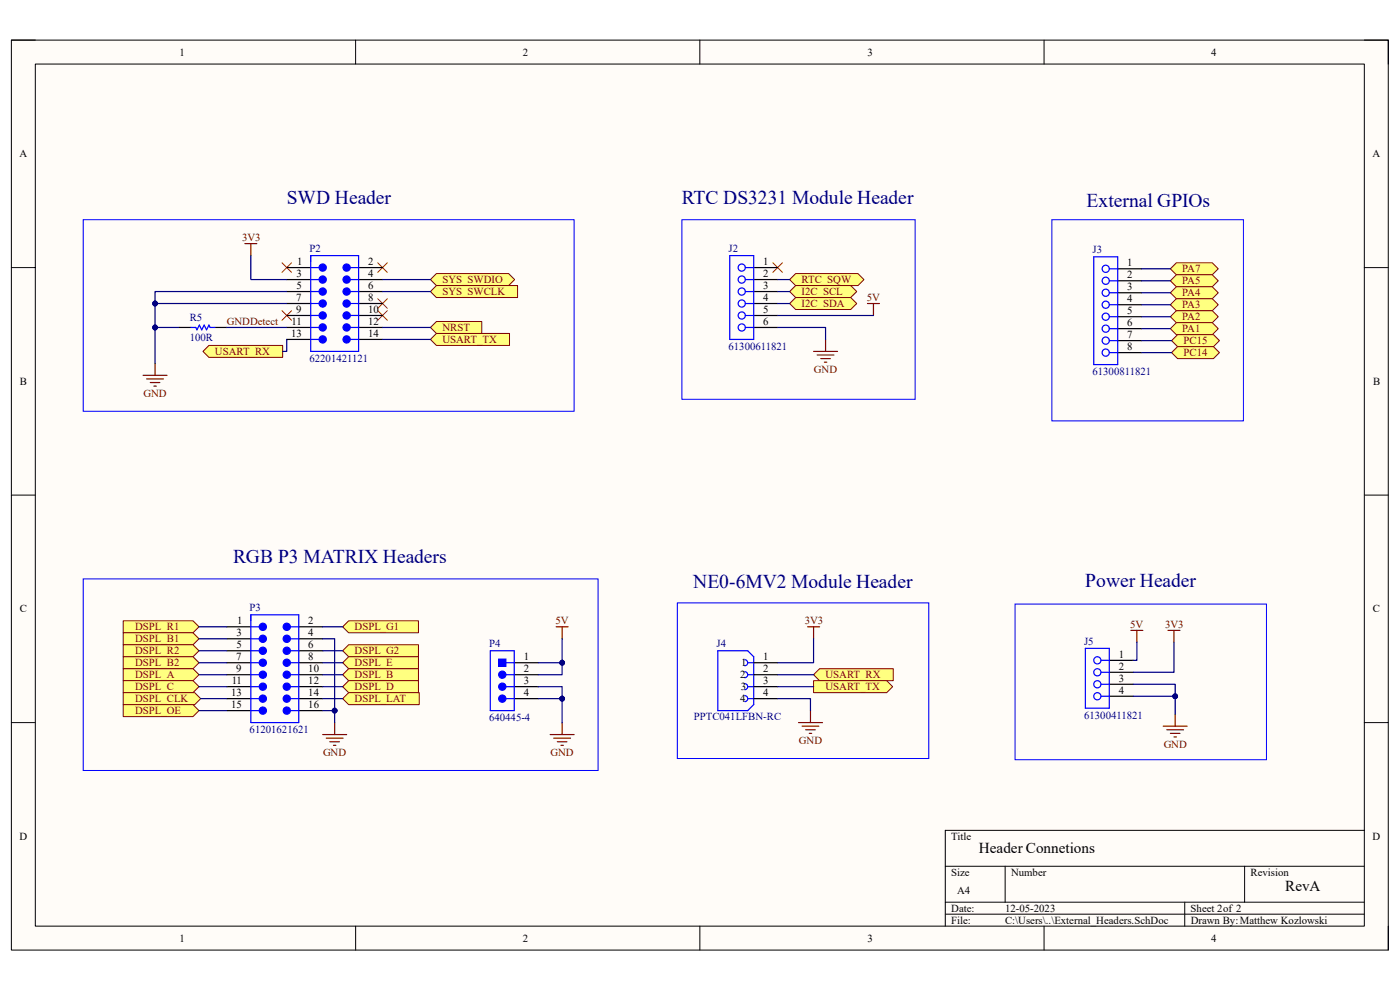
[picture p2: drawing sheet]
<svg xmlns="http://www.w3.org/2000/svg" width="297mm" height="210mm" viewBox="0 0 297 210" stroke-linecap="round" stroke-linejoin="round" font-family="sans-serif">
<path d="M2.4 8.5h292.1v193h-292.1z" fill-rule="evenodd" fill="#fffcf8"/>
<path d="M2.4 8.5h292.1v193h-292.1z" fill="none" stroke="#000" stroke-width=".21"/>
<path d="M7.5 13.6h281.9v182.9h-281.9z" fill-rule="evenodd" fill="#fffcf8"/>
<g fill="none" stroke="#000" stroke-width=".21">
<path d="M2.4 8.5h5.1M7.5 13.6h281.9v182.9h-281.9zM75.4 8.5v5.1M148.5 8.5v5.1M221.5 8.5v5.1M289.4 8.5h5.1v5.1M2.4 56.8h5.1M289.4 56.8h5.1M2.4 105h5.1M289.4 105h5.1M2.4 153.3h5.1M289.4 153.3h5.1"/>
<path d="M289.4 176.1h-88.9v20.4M75.4 196.5v5M148.5 196.5v5M200.5 183.8h88.9M200.5 191.4h88.9M200.5 193.9h88.9M213.2 183.8v7.6M221.5 196.5v5M251.3 191.4v5.1M264 183.8v7.6M294.5 196.5v5"/>
</g>
<path d="M171.3 133h2.6M172.6 133v2.5M169.4 153.3h5.1M170.2 154.1h3.5M170.9 154.8h2.1M171.7 155.6h.5M171.9 150.7v2.6" fill="none" stroke="#800000" stroke-width=".25"/>
<path d="M173.9 141.9h15.6v2.5h-15.6l-1.3-1.3z" fill-rule="evenodd" fill="#ffff80"/>
<path d="M173.9 141.9h15.6v2.5h-15.6l-1.3-1.3z" fill="none" stroke="#800000" stroke-width=".21"/>
<path d="M172.6 144.4h15.5l1.3 1.3-1.3 1.2h-15.5z" fill-rule="evenodd" fill="#ffff80"/>
<path d="M172.6 144.4h15.5l1.3 1.3-1.3 1.2h-15.5z" fill="none" stroke="#800000" stroke-width=".21"/>
<path d="M167.5 59.3l1.3-1.3h13.2l1.3 1.3-1.3 1.3h-13.2z" fill-rule="evenodd" fill="#ffff80"/>
<path d="M167.5 59.3l1.3-1.3h13.2l1.3 1.3-1.3 1.3h-13.2z" fill="none" stroke="#800000" stroke-width=".21"/>
<path d="M172.6 74.5h5.1M173.4 75.3h3.5M174.1 76.1h2.1M174.9 76.8h.5M175.1 72v2.5M184 64.4h2.6M185.3 64.4v2.5" fill="none" stroke="#800000" stroke-width=".25"/>
<path d="M167.5 61.8l1.3-1.2h11.7l1.3 1.2-1.3 1.3h-11.7z" fill-rule="evenodd" fill="#ffff80"/>
<path d="M167.5 61.8l1.3-1.2h11.7l1.3 1.2-1.3 1.3h-11.7z" fill="none" stroke="#800000" stroke-width=".21"/>
<path d="M167.5 64.4l1.3-1.3h11.7l1.3 1.3-1.3 1.3h-11.7z" fill-rule="evenodd" fill="#ffff80"/>
<path d="M167.5 64.4l1.3-1.3h11.7l1.3 1.3-1.3 1.3h-11.7z" fill="none" stroke="#800000" stroke-width=".21"/>
<path d="M164 55.7l2 2.1M166 55.7l-2 2.1" fill="none" stroke="#f00" stroke-width=".21"/>
<path d="M72.7 133l1.3-1.3h14.8v2.5h-14.8z" fill-rule="evenodd" fill="#ffff80"/>
<path d="M72.7 133l1.3-1.3h14.8v2.5h-14.8z" fill="none" stroke="#800000" stroke-width=".21"/>
<path d="M26.1 131.7h14.8l1.3 1.3-1.3 1.2h-14.8z" fill-rule="evenodd" fill="#ffff80"/>
<path d="M26.1 131.7h14.8l1.3 1.3-1.3 1.2h-14.8z" fill="none" stroke="#800000" stroke-width=".21"/>
<path d="M118 133h2.5M119.3 133v2.5M116.7 155.8h5.1M117.5 156.6h3.5M118.2 157.4h2.1M119 158.1h.5M119.3 153.3v2.5" fill="none" stroke="#800000" stroke-width=".25"/>
<path d="M144.7 46.6h49.5v38.1h-49.5zM17.7 122.8h109.2v40.6h-109.2zM143.7 127.9h53.3v33h-53.3z" fill="none" stroke="#00f" stroke-width=".21"/>
<path d="M92.6 58h15.3l1.3 1.3-1.3 1.3h-15.3l-1.3-1.3z" fill-rule="evenodd" fill="#ffff80"/>
<path d="M92.6 58h15.3l1.3 1.3-1.3 1.3h-15.3l-1.3-1.3z" fill="none" stroke="#800000" stroke-width=".21"/>
<path d="M92.6 60.6h17.2v2.5h-17.2l-1.3-1.3z" fill-rule="evenodd" fill="#ffff80"/>
<path d="M92.6 60.6h17.2v2.5h-17.2l-1.3-1.3z" fill="none" stroke="#800000" stroke-width=".21"/>
<path d="M91.3 69.5l1.3-1.3h9.6v2.5h-9.6z" fill-rule="evenodd" fill="#ffff80"/>
<path d="M91.3 69.5l1.3-1.3h9.6v2.5h-9.6z" fill="none" stroke="#800000" stroke-width=".21"/>
<path d="M51.9 51.7h2.6M53.2 51.7v2.5M30.4 79.6h5M32.9 77.1v2.5M31.1 80.4h3.6M31.9 81.2h2M32.6 81.9h.5" fill="none" stroke="#800000" stroke-width=".25"/>
<path d="M59.8 55.7l2.1 2.1M61.9 55.7l-2.1 2.1M80.1 55.7l2.1 2.1M82.2 55.7l-2.1 2.1M59.8 65.9l2.1 2M61.9 65.9l-2.1 2M80.1 63.4l2.1 2M80.1 65.9l2.1 2M82.2 63.4l-2.1 2M82.2 65.9l-2.1 2" fill="none" stroke="#f00" stroke-width=".21"/>
<path d="M17.7 46.6h104.1v40.6h-104.1z" fill="none" stroke="#00f" stroke-width=".21"/>
<path d="M92.6 70.7h15.5v2.6h-15.5l-1.3-1.3z" fill-rule="evenodd" fill="#ffff80"/>
<path d="M92.6 70.7h15.5v2.6h-15.5l-1.3-1.3z" fill="none" stroke="#800000" stroke-width=".21"/>
<path d="M43.1 74.5l1.2-1.2h15.7v2.5h-15.7z" fill-rule="evenodd" fill="#ffff80"/>
<path d="M43.1 74.5l1.2-1.2h15.7v2.5h-15.7z" fill="none" stroke="#800000" stroke-width=".21"/>
<path d="M38 69.5h2.5M45.6 69.5h2.5" fill="none" stroke="#000" stroke-width=".25"/>
<path d="M40.5 69.5h1l.3 .5 .5-1 .5 1 .5-1 .5 1 .5-1 .3 .5h1" fill="none" stroke="#00f" stroke-width=".25"/>
<path d="M26.1 134.2h14.8l1.3 1.3-1.3 1.3h-14.8z" fill-rule="evenodd" fill="#ffff80"/>
<path d="M26.1 134.2h14.8l1.3 1.3-1.3 1.3h-14.8z" fill="none" stroke="#800000" stroke-width=".21"/>
<path d="M26.1 136.8h14.8l1.3 1.2-1.3 1.3h-14.8z" fill-rule="evenodd" fill="#ffff80"/>
<path d="M26.1 136.8h14.8l1.3 1.2-1.3 1.3h-14.8z" fill="none" stroke="#800000" stroke-width=".21"/>
<path d="M26.1 139.3h14.8l1.3 1.3-1.3 1.3h-14.8z" fill-rule="evenodd" fill="#ffff80"/>
<path d="M26.1 139.3h14.8l1.3 1.3-1.3 1.3h-14.8z" fill="none" stroke="#800000" stroke-width=".21"/>
<path d="M26.1 141.9h14.8l1.3 1.2-1.3 1.3h-14.8z" fill-rule="evenodd" fill="#ffff80"/>
<path d="M26.1 141.9h14.8l1.3 1.2-1.3 1.3h-14.8z" fill="none" stroke="#800000" stroke-width=".21"/>
<path d="M26.1 144.4h14.8l1.3 1.3-1.3 1.2h-14.8z" fill-rule="evenodd" fill="#ffff80"/>
<path d="M26.1 144.4h14.8l1.3 1.3-1.3 1.2h-14.8z" fill="none" stroke="#800000" stroke-width=".21"/>
<path d="M26.1 146.9h15.2l1.3 1.3-1.3 1.3h-15.2z" fill-rule="evenodd" fill="#ffff80"/>
<path d="M26.1 146.9h15.2l1.3 1.3-1.3 1.3h-15.2z" fill="none" stroke="#800000" stroke-width=".21"/>
<path d="M26.1 149.5h14.8l1.3 1.2-1.3 1.3h-14.8z" fill-rule="evenodd" fill="#ffff80"/>
<path d="M26.1 149.5h14.8l1.3 1.2-1.3 1.3h-14.8z" fill="none" stroke="#800000" stroke-width=".21"/>
<path d="M72.7 138l1.3-1.2h14.8v2.5h-14.8z" fill-rule="evenodd" fill="#ffff80"/>
<path d="M72.7 138l1.3-1.2h14.8v2.5h-14.8z" fill="none" stroke="#800000" stroke-width=".21"/>
<path d="M72.7 140.6l1.3-1.3h14.8v2.6h-14.8z" fill-rule="evenodd" fill="#ffff80"/>
<path d="M72.7 140.6l1.3-1.3h14.8v2.6h-14.8z" fill="none" stroke="#800000" stroke-width=".21"/>
<path d="M74 141.9h14.8v2.5h-14.8l-1.3-1.3z" fill-rule="evenodd" fill="#ffff80"/>
<path d="M74 141.9h14.8v2.5h-14.8l-1.3-1.3z" fill="none" stroke="#800000" stroke-width=".21"/>
<path d="M72.7 145.7l1.3-1.3h14.8v2.5h-14.8z" fill-rule="evenodd" fill="#ffff80"/>
<path d="M72.7 145.7l1.3-1.3h14.8v2.5h-14.8z" fill="none" stroke="#800000" stroke-width=".21"/>
<path d="M72.7 148.2l1.3-1.3h14.9v2.6h-14.9z" fill-rule="evenodd" fill="#ffff80"/>
<path d="M72.7 148.2l1.3-1.3h14.9v2.6h-14.9z" fill="none" stroke="#800000" stroke-width=".21"/>
<path d="M68.5 155.8h5M69.2 156.6h3.6M70 157.4h2M70.7 158.1h.6M71 153.3v2.5" fill="none" stroke="#800000" stroke-width=".25"/>
<g fill="none" stroke="#00f" stroke-width=".25">
<path d="M154.8 54.2h5.1v17.8h-5.1zM158.1 59.3h1.8M158.1 56.8h1.8M158.1 64.4h1.8M158.1 61.8h1.8M158.1 69.5h1.8M158.1 66.9h1.8M152.3 138h6.3l1.3 1.3v10.2l-1.3 1.2h-6.3zM158 140a.64 .64 0 0 1 .6 .6 .64 .64 0 0 1-.6 .6M158 142.5a.64 .64 0 0 1 .6 .6 .64 .64 0 0 1-.6 .7M158 145a.64 .64 0 0 1 .6 .7 .64 .64 0 0 1-.6 .6M158 147.6a.64 .64 0 0 1 .6 .6 .64 .64 0 0 1-.6 .6"/>
<path d="M158.6 140.6h1.3M158.6 143.1h1.3M158.6 145.7h1.3M158.6 148.2h1.3"/>
<circle cx="157.4" cy="56.8" r=".76"/>
<circle cx="157.4" cy="59.3" r=".76"/>
<circle cx="157.4" cy="61.8" r=".76"/>
<circle cx="157.4" cy="69.5" r=".76"/>
<circle cx="157.4" cy="66.9" r=".76"/>
<circle cx="157.4" cy="64.4" r=".76"/>
</g>
<path d="M159.9 59.3h5.1M159.9 56.8h5.1M159.9 61.8h5.1M159.9 64.4h5.1M159.9 66.9h5.1M159.9 69.5h5.1M159.9 140.6h5.1M159.9 143.1h5.1M159.9 145.7h5.1M159.9 148.2h5.1" fill="none" stroke="#000" stroke-width=".25"/>
<path d="M249.6 55.8h7.6l1.3 1.2-1.3 1.3h-7.6l-1.3-1.3z" fill-rule="evenodd" fill="#ffff80"/>
<path d="M249.6 55.8h7.6l1.3 1.2-1.3 1.3h-7.6l-1.3-1.3z" fill="none" stroke="#800000" stroke-width=".21"/>
<path d="M248.3 59.6l1.3-1.3h7.6l1.3 1.3-1.3 1.2h-7.6z" fill-rule="evenodd" fill="#ffff80"/>
<path d="M248.3 59.6l1.3-1.3h7.6l1.3 1.3-1.3 1.2h-7.6z" fill="none" stroke="#800000" stroke-width=".21"/>
<path d="M249.6 60.8h7.6l1.3 1.3-1.3 1.3h-7.6l-1.3-1.3z" fill-rule="evenodd" fill="#ffff80"/>
<path d="M249.6 60.8h7.6l1.3 1.3-1.3 1.3h-7.6l-1.3-1.3z" fill="none" stroke="#800000" stroke-width=".21"/>
<path d="M249.6 63.4h7.6l1.3 1.2-1.3 1.3h-7.6l-1.3-1.3z" fill-rule="evenodd" fill="#ffff80"/>
<path d="M249.6 63.4h7.6l1.3 1.2-1.3 1.3h-7.6l-1.3-1.3z" fill="none" stroke="#800000" stroke-width=".21"/>
<path d="M249.6 65.9h7.6l1.3 1.3-1.3 1.3h-7.6l-1.3-1.3z" fill-rule="evenodd" fill="#ffff80"/>
<path d="M249.6 65.9h7.6l1.3 1.3-1.3 1.3h-7.6l-1.3-1.3z" fill="none" stroke="#800000" stroke-width=".21"/>
<path d="M248.3 69.7l1.3-1.2h7.6l1.3 1.2-1.3 1.3h-7.6z" fill-rule="evenodd" fill="#ffff80"/>
<path d="M248.3 69.7l1.3-1.2h7.6l1.3 1.2-1.3 1.3h-7.6z" fill="none" stroke="#800000" stroke-width=".21"/>
<path d="M248.5 72.3l1.3-1.3h7.6l1.3 1.3-1.3 1.2h-7.6z" fill-rule="evenodd" fill="#ffff80"/>
<path d="M248.5 72.3l1.3-1.3h7.6l1.3 1.3-1.3 1.2h-7.6z" fill="none" stroke="#800000" stroke-width=".21"/>
<path d="M248.5 74.8l1.3-1.3h7.6l1.3 1.3-1.3 1.3h-7.6z" fill-rule="evenodd" fill="#ffff80"/>
<path d="M248.5 74.8l1.3-1.3h7.6l1.3 1.3-1.3 1.3h-7.6z" fill="none" stroke="#800000" stroke-width=".21"/>
<path d="M223.1 46.6h40.7v42.7h-40.7z" fill="none" stroke="#00f" stroke-width=".21"/>
<path d="M48.1 135.5h5.1M48.1 133h5.1" fill="none" stroke="#000" stroke-width=".25"/>
<path d="M53.2 135.5h1.8" fill="none" stroke="#00f" stroke-width=".25"/>
<circle cx="55.8" cy="135.5" r=".76" fill="#00f"/>
<g fill="none" stroke="#00f" stroke-width=".25">
<path d="M53.2 133h1.8M61.6 135.5h1.8"/>
<circle cx="55.8" cy="135.5" r=".76"/>
</g>
<path d="M63.4 135.5h5.1M63.4 133h5.1" fill="none" stroke="#000" stroke-width=".25"/>
<circle cx="60.8" cy="135.5" r=".76" fill="#00f"/>
<g fill="none" stroke="#00f" stroke-width=".25">
<path d="M61.6 133h1.8"/>
<circle cx="60.8" cy="135.5" r=".76"/>
</g>
<circle cx="60.8" cy="133" r=".76" fill="#00f"/>
<g fill="none" stroke="#00f" stroke-width=".25">
<path d="M53.2 138h1.8"/>
<circle cx="60.8" cy="133" r=".76"/>
</g>
<path d="M48.1 138h5.1M63.4 138h5.1" fill="none" stroke="#000" stroke-width=".25"/>
<circle cx="55.8" cy="138" r=".76" fill="#00f"/>
<g fill="none" stroke="#00f" stroke-width=".25">
<path d="M61.6 138h1.8"/>
<circle cx="55.8" cy="138" r=".76"/>
</g>
<circle cx="60.8" cy="138" r=".76" fill="#00f"/>
<g fill="none" stroke="#00f" stroke-width=".25">
<path d="M53.2 140.6h1.8"/>
<circle cx="60.8" cy="138" r=".76"/>
</g>
<path d="M48.1 140.6h5.1M63.4 140.6h5.1" fill="none" stroke="#000" stroke-width=".25"/>
<circle cx="55.8" cy="140.6" r=".76" fill="#00f"/>
<g fill="none" stroke="#00f" stroke-width=".25">
<path d="M61.6 140.6h1.8"/>
<circle cx="55.8" cy="140.6" r=".76"/>
</g>
<circle cx="60.8" cy="140.6" r=".76" fill="#00f"/>
<g fill="none" stroke="#00f" stroke-width=".25">
<path d="M53.2 143.1h1.8"/>
<circle cx="60.8" cy="140.6" r=".76"/>
</g>
<path d="M48.1 143.1h5.1M63.4 143.1h5.1" fill="none" stroke="#000" stroke-width=".25"/>
<circle cx="55.8" cy="143.1" r=".76" fill="#00f"/>
<g fill="none" stroke="#00f" stroke-width=".25">
<path d="M61.6 143.1h1.8"/>
<circle cx="55.8" cy="143.1" r=".76"/>
</g>
<circle cx="60.8" cy="143.1" r=".76" fill="#00f"/>
<g fill="none" stroke="#00f" stroke-width=".25">
<path d="M53.2 145.7h1.8"/>
<circle cx="60.8" cy="143.1" r=".76"/>
</g>
<path d="M48.1 145.7h5.1M63.4 145.7h5.1" fill="none" stroke="#000" stroke-width=".25"/>
<circle cx="55.8" cy="145.7" r=".76" fill="#00f"/>
<g fill="none" stroke="#00f" stroke-width=".25">
<path d="M61.6 145.7h1.8"/>
<circle cx="55.8" cy="145.7" r=".76"/>
</g>
<circle cx="60.8" cy="145.7" r=".76" fill="#00f"/>
<g fill="none" stroke="#00f" stroke-width=".25">
<path d="M53.2 148.2h1.8"/>
<circle cx="60.8" cy="145.7" r=".76"/>
</g>
<path d="M48.1 148.2h5.1M48.1 150.7h5.1M63.4 148.2h5.1M63.4 150.7h5.1" fill="none" stroke="#000" stroke-width=".25"/>
<circle cx="55.8" cy="148.2" r=".76" fill="#00f"/>
<g fill="none" stroke="#00f" stroke-width=".25">
<path d="M61.6 148.2h1.8"/>
<circle cx="55.8" cy="148.2" r=".76"/>
</g>
<circle cx="60.8" cy="148.2" r=".76" fill="#00f"/>
<g fill="none" stroke="#00f" stroke-width=".25">
<path d="M53.2 150.7h1.8"/>
<circle cx="60.8" cy="148.2" r=".76"/>
</g>
<circle cx="55.8" cy="150.7" r=".76" fill="#00f"/>
<g fill="none" stroke="#00f" stroke-width=".25">
<path d="M61.6 150.7h1.8"/>
<circle cx="55.8" cy="150.7" r=".76"/>
</g>
<circle cx="60.8" cy="150.7" r=".76" fill="#00f"/>
<g fill="none" stroke="#00f" stroke-width=".25">
<path d="M53.2 130.4h10.2v22.9h-10.2z"/>
<circle cx="60.8" cy="150.7" r=".76"/>
</g>
<circle cx="55.8" cy="133" r=".76" fill="#00f"/>
<g fill="none" stroke="#00f" stroke-width=".25">
<path d="M65.9 59.3h1.8"/>
<circle cx="55.8" cy="133" r=".76"/>
</g>
<path d="M60.8 59.3h5.1M60.8 56.8h5.1" fill="none" stroke="#000" stroke-width=".25"/>
<circle cx="68.5" cy="59.3" r=".76" fill="#00f"/>
<g fill="none" stroke="#00f" stroke-width=".25">
<path d="M65.9 56.8h1.8M74.3 59.3h1.8"/>
<circle cx="68.5" cy="59.3" r=".76"/>
</g>
<path d="M76.1 59.3h5.1M76.1 56.8h5.1" fill="none" stroke="#000" stroke-width=".25"/>
<circle cx="73.5" cy="59.3" r=".76" fill="#00f"/>
<g fill="none" stroke="#00f" stroke-width=".25">
<path d="M74.3 56.8h1.8"/>
<circle cx="73.5" cy="59.3" r=".76"/>
</g>
<circle cx="73.5" cy="56.8" r=".76" fill="#00f"/>
<g fill="none" stroke="#00f" stroke-width=".25">
<path d="M65.9 61.8h1.8"/>
<circle cx="73.5" cy="56.8" r=".76"/>
</g>
<path d="M60.8 61.8h5.1M76.1 61.8h5.1" fill="none" stroke="#000" stroke-width=".25"/>
<circle cx="68.5" cy="61.8" r=".76" fill="#00f"/>
<g fill="none" stroke="#00f" stroke-width=".25">
<path d="M74.3 61.8h1.8"/>
<circle cx="68.5" cy="61.8" r=".76"/>
</g>
<circle cx="73.5" cy="61.8" r=".76" fill="#00f"/>
<g fill="none" stroke="#00f" stroke-width=".25">
<path d="M65.9 64.4h1.8"/>
<circle cx="73.5" cy="61.8" r=".76"/>
</g>
<path d="M60.8 64.4h5.1M76.1 64.4h5.1" fill="none" stroke="#000" stroke-width=".25"/>
<circle cx="68.5" cy="64.4" r=".76" fill="#00f"/>
<g fill="none" stroke="#00f" stroke-width=".25">
<path d="M74.3 64.4h1.8"/>
<circle cx="68.5" cy="64.4" r=".76"/>
</g>
<circle cx="73.5" cy="64.4" r=".76" fill="#00f"/>
<g fill="none" stroke="#00f" stroke-width=".25">
<path d="M65.9 66.9h1.8"/>
<circle cx="73.5" cy="64.4" r=".76"/>
</g>
<path d="M60.8 66.9h5.1M76.1 66.9h5.1" fill="none" stroke="#000" stroke-width=".25"/>
<circle cx="68.5" cy="66.9" r=".76" fill="#00f"/>
<g fill="none" stroke="#00f" stroke-width=".25">
<path d="M74.3 66.9h1.8"/>
<circle cx="68.5" cy="66.9" r=".76"/>
</g>
<circle cx="73.5" cy="66.9" r=".76" fill="#00f"/>
<g fill="none" stroke="#00f" stroke-width=".25">
<path d="M65.9 69.5h1.8"/>
<circle cx="73.5" cy="66.9" r=".76"/>
</g>
<path d="M60.8 69.5h5.1M76.1 69.5h5.1" fill="none" stroke="#000" stroke-width=".25"/>
<circle cx="68.5" cy="69.5" r=".76" fill="#00f"/>
<g fill="none" stroke="#00f" stroke-width=".25">
<path d="M74.3 69.5h1.8"/>
<circle cx="68.5" cy="69.5" r=".76"/>
</g>
<circle cx="73.5" cy="69.5" r=".76" fill="#00f"/>
<g fill="none" stroke="#00f" stroke-width=".25">
<path d="M65.9 72h1.8"/>
<circle cx="73.5" cy="69.5" r=".76"/>
</g>
<path d="M60.8 72h5.1M76.1 72h5.1" fill="none" stroke="#000" stroke-width=".25"/>
<circle cx="68.5" cy="72" r=".76" fill="#00f"/>
<g fill="none" stroke="#00f" stroke-width=".25">
<path d="M74.3 72h1.8"/>
<circle cx="68.5" cy="72" r=".76"/>
</g>
<circle cx="73.5" cy="72" r=".76" fill="#00f"/>
<g fill="none" stroke="#00f" stroke-width=".25">
<path d="M65.9 54.2h10.2v20.3h-10.2z"/>
<circle cx="73.5" cy="72" r=".76"/>
</g>
<circle cx="68.5" cy="56.8" r=".76" fill="#00f"/>
<g fill="none" stroke="#00f" stroke-width=".25">
<path d="M107.3 145.7h1.8"/>
<circle cx="68.5" cy="56.8" r=".76"/>
</g>
<path d="M109.1 140.6h5.1M109.1 143.1h5.1M109.1 145.7h5.1" fill="none" stroke="#000" stroke-width=".25"/>
<circle cx="106.6" cy="145.7" r=".76" fill="#00f"/>
<g fill="none" stroke="#00f" stroke-width=".25">
<path d="M107.3 143.1h1.8"/>
<circle cx="106.6" cy="145.7" r=".76"/>
</g>
<circle cx="106.6" cy="143.1" r=".76" fill="#00f"/>
<g fill="none" stroke="#00f" stroke-width=".25">
<path d="M107.3 140.6h1.8M107.3 148.2h1.8"/>
<circle cx="106.6" cy="143.1" r=".76"/>
</g>
<path d="M109.1 148.2h5.1" fill="none" stroke="#000" stroke-width=".25"/>
<circle cx="106.6" cy="148.2" r=".76" fill="#00f"/>
<circle cx="106.6" cy="148.2" r=".76" fill="none" stroke="#00f" stroke-width=".25"/>
<path d="M105.8 139.8h1.5v1.6h-1.5z" fill-rule="evenodd" fill="#00f"/>
<g fill="none" stroke="#00f" stroke-width=".25">
<path d="M232 54.5h5.1v22.8h-5.1zM235.3 59.6h1.8M235.3 57h1.8M235.3 64.6h1.8M235.3 62.1h1.8M235.3 69.7h1.8M235.3 67.2h1.8M235.3 74.8h1.8M235.3 72.3h1.8M104 138h5.1v12.7h-5.1zM105.8 139.8h1.5v1.6h-1.5zM230.3 137.5h5v12.7h-5z"/>
<path d="M233.6 142.6h1.7M233.6 140.1h1.7M233.6 147.7h1.7M233.6 145.2h1.7"/>
<circle cx="234.6" cy="57" r=".76"/>
<circle cx="234.6" cy="59.6" r=".76"/>
<circle cx="234.6" cy="67.2" r=".76"/>
<circle cx="234.6" cy="64.6" r=".76"/>
<circle cx="234.6" cy="72.3" r=".76"/>
<circle cx="234.6" cy="62.1" r=".76"/>
<circle cx="234.6" cy="69.7" r=".76"/>
<circle cx="234.6" cy="74.8" r=".76"/>
<circle cx="232.8" cy="147.7" r=".76"/>
<circle cx="232.8" cy="140.1" r=".76"/>
<circle cx="232.8" cy="145.2" r=".76"/>
<circle cx="232.8" cy="142.6" r=".76"/>
</g>
<path d="M237.1 59.6h5.1M237.1 57h5.1M237.1 62.1h5.1M237.1 64.6h5.1M237.1 67.2h5.1M237.1 69.7h5.1M237.1 72.3h5.1M237.1 74.8h5.1M235.3 142.6h5.1M235.3 140.1h5.1M235.3 145.2h5.1M235.3 147.7h5.1" fill="none" stroke="#000" stroke-width=".25"/>
<path d="M239.9 133.7h2.6M241.2 133.7v2.6M247.8 133.7h2.5M249.1 133.7v2.6M246.8 154.1h5.1M247.5 154.8h3.6M248.3 155.6h2M249.1 156.3h.5M249.3 151.5v2.6" fill="none" stroke="#800000" stroke-width=".25"/>
<path d="M215.3 128.1h53.4v33.1h-53.4z" fill="none" stroke="#00f" stroke-width=".21"/>
<g fill="none" stroke="#000080" stroke-width=".25">
<path d="M53.2 54.2v5.1h7.6M81.2 59.3h10.1M165 59.3h2.5M32.9 64.4h27.9M60.8 72v2.5h-.8M81.2 61.8h10.1M81.2 69.5h10.1M81.2 72h10.1M165 69.5h10.1v2.5M172.6 135.5v5.1h-7.6M165 148.2h6.9v2.5M165 145.7h7.6"/>
<path d="M165 143.1h7.6"/>
</g>
<circle cx="32.9" cy="64.4" r=".51" fill="#000080"/>
<circle cx="32.9" cy="64.4" r=".51" fill="none" stroke="#000080" stroke-width=".21"/>
<path d="M32.9 69.5h5.1M48.1 69.5h12.7" fill="none" stroke="#000080" stroke-width=".25"/>
<circle cx="32.9" cy="69.5" r=".51" fill="#000080"/>
<circle cx="32.9" cy="69.5" r=".51" fill="none" stroke="#000080" stroke-width=".21"/>
<g fill="none" stroke="#000080" stroke-width=".25">
<path d="M42.2 133h5.9M42.2 135.5h5.9M42.2 138h5.9M68.5 133h4.2M68.5 138h4.2M42.2 140.6h5.9M42.2 143.1h5.9M42.2 145.7h5.9M42.2 150.7h5.9M68.5 140.6h4.2M68.5 143.1h4.2M68.5 145.7h4.2"/>
<path d="M68.5 150.7h2.5M68.5 148.2h4.2"/>
</g>
<circle cx="71" cy="150.8" r=".51" fill="#000080"/>
<circle cx="71" cy="150.8" r=".51" fill="none" stroke="#000080" stroke-width=".21"/>
<path d="M165 61.8h2.5M165 64.4h2.5M165 66.9h20.3M68.5 135.5h2.5v17.8M42.6 148.2h5.5" fill="none" stroke="#000080" stroke-width=".25"/>
<circle cx="71" cy="150.8" r=".51" fill="#000080"/>
<circle cx="71" cy="150.8" r=".51" fill="none" stroke="#000080" stroke-width=".21"/>
<path d="M60.8 61.8h-27.9v15.3" fill="none" stroke="#000080" stroke-width=".25"/>
<circle cx="32.9" cy="64.4" r=".51" fill="#000080"/>
<circle cx="32.9" cy="64.4" r=".51" fill="none" stroke="#000080" stroke-width=".21"/>
<circle cx="32.9" cy="69.5" r=".51" fill="#000080"/>
<circle cx="32.9" cy="69.5" r=".51" fill="none" stroke="#000080" stroke-width=".21"/>
<path d="M114.2 148.2h5.1" fill="none" stroke="#000080" stroke-width=".25"/>
<circle cx="119.3" cy="148.2" r=".51" fill="#000080"/>
<circle cx="119.3" cy="148.2" r=".51" fill="none" stroke="#000080" stroke-width=".21"/>
<path d="M114.2 140.6h5.1" fill="none" stroke="#000080" stroke-width=".25"/>
<circle cx="119.3" cy="140.6" r=".51" fill="#000080"/>
<circle cx="119.3" cy="140.6" r=".51" fill="none" stroke="#000080" stroke-width=".21"/>
<path d="M114.2 145.7h5.1v7.6" fill="none" stroke="#000080" stroke-width=".25"/>
<circle cx="119.3" cy="148.2" r=".51" fill="#000080"/>
<circle cx="119.3" cy="148.2" r=".51" fill="none" stroke="#000080" stroke-width=".21"/>
<path d="M119.3 135.5v7.6h-5.1" fill="none" stroke="#000080" stroke-width=".25"/>
<circle cx="119.3" cy="140.6" r=".51" fill="#000080"/>
<circle cx="119.3" cy="140.6" r=".51" fill="none" stroke="#000080" stroke-width=".21"/>
<path d="M242.2 59.6h6.1M242.2 57h6.1M242.2 72.3h6.3M242.2 74.8h6.3M242.2 69.7h6.1M242.2 67.2h6.1M242.2 64.6h6.1M242.2 62.1h6.1M249.1 136.3v6.3h-8.7M240.4 145.2h8.9v2.5" fill="none" stroke="#000080" stroke-width=".25"/>
<circle cx="249.3" cy="147.7" r=".51" fill="#000080"/>
<circle cx="249.3" cy="147.7" r=".51" fill="none" stroke="#000080" stroke-width=".21"/>
<path d="M240.4 147.7h8.9v3.8" fill="none" stroke="#000080" stroke-width=".25"/>
<circle cx="249.3" cy="147.7" r=".51" fill="#000080"/>
<circle cx="249.3" cy="147.7" r=".51" fill="none" stroke="#000080" stroke-width=".21"/>
<path d="M241.2 136.3v3.8h-.8" fill="none" stroke="#000080" stroke-width=".25"/>
<g font-size="4.1" fill="#000080">
<text x="60.8" y="43.2">SWD Header</text>
<text x="144.7" y="43.2">RTC DS3231 Module Header</text>
<text x="230.5" y="43.9">External GPIOs</text>
<text x="49.4" y="119.4">RGB P3 MATRIX Headers</text>
<text x="147.1" y="124.7">NE0-6MV2 Module Header</text>
<text x="230.3" y="124.5">Power Header</text>
</g>
<g font-size="3.2">
<text x="207.6" y="180.8">Header Connetions</text>
<text x="272.7" y="188.9">RevA</text>
</g>
<g font-size="2.3">
<text x="38.1" y="11.8">1</text>
<text x="110.9" y="11.8">2</text>
<text x="184" y="11.8">3</text>
<text x="256.9" y="11.8">4</text>
<text x="4.1" y="33.4">A</text>
<text x="291.2" y="33.4">A</text>
<text x="62.9" y="58.8">3</text>
<text x="63" y="56.3">1</text>
<text x="78.1" y="58.8">4</text>
<text x="78.1" y="56.3">2</text>
<text x="161.9" y="58.8">2</text>
<text x="161.9" y="56.3">1</text>
<text x="239.1" y="59.1">2</text>
<text x="239.1" y="56.5">1</text>
<text x="62.8" y="63.9">7</text>
<text x="62.9" y="61.3">5</text>
<text x="78.1" y="61.3">6</text>
<text x="78.1" y="63.9">8</text>
<text x="161.9" y="61.3">3</text>
<text x="161.9" y="63.9">4</text>
<text x="239.1" y="61.6">3</text>
<text x="239.1" y="64.1">4</text>
<text x="61.8" y="71.5">13</text>
<text x="61.8" y="69">11</text>
<text x="62.8" y="66.4">9</text>
<text x="78.1" y="66.4">10</text>
<text x="78.1" y="69">12</text>
<text x="78.1" y="71.5">14</text>
<text x="161.9" y="66.4">5</text>
<text x="161.9" y="69">6</text>
<text x="239.1" y="66.7">5</text>
<text x="239.1" y="69.2">6</text>
<text x="239.1" y="71.8">7</text>
<text x="239.1" y="74.3">8</text>
<text x="4.2" y="81.7">B</text>
<text x="291.3" y="81.7">B</text>
<text x="4.2" y="129.9">C</text>
<text x="291.3" y="129.9">C</text>
<text x="50.2" y="135">3</text>
<text x="50.2" y="137.5">5</text>
<text x="50.3" y="132.5">1</text>
<text x="65.4" y="135">4</text>
<text x="65.4" y="132.5">2</text>
<text x="65.4" y="137.5">6</text>
<text x="50.1" y="140.1">7</text>
<text x="50.1" y="142.6">9</text>
<text x="65.4" y="140.1">8</text>
<text x="65.4" y="142.6">10</text>
<text x="111.1" y="140.1">1</text>
<text x="111.1" y="142.6">2</text>
<text x="157.1" y="143.9">2</text>
<text x="157.3" y="141.4">1</text>
<text x="161.9" y="140.1">1</text>
<text x="161.9" y="142.6">2</text>
<text x="237.4" y="142.1">2</text>
<text x="237.4" y="139.6">1</text>
<text x="49.1" y="147.7">13</text>
<text x="49.1" y="145.2">11</text>
<text x="65.4" y="145.2">12</text>
<text x="65.4" y="147.7">14</text>
<text x="111.1" y="145.2">3</text>
<text x="111.1" y="147.7">4</text>
<text x="157.1" y="149">4</text>
<text x="157.2" y="146.4">3</text>
<text x="161.9" y="145.2">3</text>
<text x="161.9" y="147.7">4</text>
<text x="237.4" y="144.7">3</text>
<text x="237.4" y="147.2">4</text>
<text x="49" y="150.2">15</text>
<text x="65.4" y="150.2">16</text>
<text x="4.1" y="178.2">D</text>
<text x="201.8" y="178.2">Title</text>
<text x="291.2" y="178.2">D</text>
<text x="201.8" y="185.8">Size</text>
<text x="214.5" y="185.8">Number</text>
<text x="265.3" y="185.8">Revision</text>
<text x="203.1" y="189.6">A4</text>
<text x="201.8" y="193.4">Date:</text>
<text x="201.8" y="196">File:</text>
<text x="213.2" y="196">C:\Users\..\External_Headers.SchDoc</text>
<text x="213.2" y="193.4">12-05-2023</text>
<text x="252.6" y="193.4">Sheet 2of 2</text>
<text x="252.6" y="196">Drawn By:Matthew Kozlowski</text>
<text x="38.1" y="199.8">1</text>
<text x="110.9" y="199.8">2</text>
<text x="184" y="199.8">3</text>
<text x="256.9" y="199.8">4</text>
</g>
<g font-size="2.3" fill="#800000">
<text x="51.4" y="51.2">3V3</text>
<text x="250.8" y="57.8">PA7</text>
<text x="93.9" y="60.1">SYS_SWDIO</text>
<text x="93.9" y="62.6">SYS_SWCLK</text>
<text x="170.1" y="60.1">RTC_SQW</text>
<text x="170.1" y="62.6">I2C_SCL</text>
<text x="170.1" y="65.2">I2C_SDA</text>
<text x="183.9" y="63.9">5V</text>
<text x="250.8" y="60.3">PA5</text>
<text x="250.8" y="62.9">PA4</text>
<text x="250.8" y="65.4">PA3</text>
<text x="48.1" y="69">GNDDetect</text>
<text x="93.9" y="70.2">NRST</text>
<text x="250.8" y="67.9">PA2</text>
<text x="250.8" y="70.5">PA1</text>
<text x="45.6" y="75.3">USART_RX</text>
<text x="93.9" y="72.8">USART_TX</text>
<text x="251.1" y="73">PC15</text>
<text x="251.1" y="75.6">PC14</text>
<text x="172.7" y="79.1">GND</text>
<text x="30.4" y="84.2">GND</text>
<text x="28.7" y="133.7">DSPL_R1</text>
<text x="28.7" y="136.3">DSPL_B1</text>
<text x="75.2" y="133.7">DSPL_G1</text>
<text x="117.9" y="132.5">5V</text>
<text x="170.7" y="132.5">3V3</text>
<text x="239.8" y="133.2">5V</text>
<text x="247.2" y="133.2">3V3</text>
<text x="28.7" y="138.8">DSPL_R2</text>
<text x="28.7" y="141.4">DSPL_B2</text>
<text x="28.7" y="143.9">DSPL_A</text>
<text x="75.2" y="138.8">DSPL_G2</text>
<text x="75.2" y="141.4">DSPL_E</text>
<text x="75.2" y="143.9">DSPL_B</text>
<text x="175.1" y="143.9">USART_RX</text>
<text x="28.7" y="146.4">DSPL_C</text>
<text x="28.7" y="149">DSPL_CLK</text>
<text x="75.2" y="146.4">DSPL_D</text>
<text x="75.2" y="149">DSPL_LAT</text>
<text x="175.1" y="146.4">USART_TX</text>
<text x="28.7" y="151.5">DSPL_OE</text>
<text x="68.5" y="160.4">GND</text>
<text x="116.8" y="160.4">GND</text>
<text x="169.5" y="157.9">GND</text>
<text x="246.9" y="158.6">GND</text>
</g>
<g font-size="2.3" fill="#000080">
<text x="65.7" y="53.5">P2</text>
<text x="154.6" y="53.5">J2</text>
<text x="231.8" y="53.7">J3</text>
<text x="40.3" y="68.2">R5</text>
<text x="40.3" y="72.3">100R</text>
<text x="65.7" y="76.8">62201421121</text>
<text x="154.6" y="74.3">61300611821</text>
<text x="231.8" y="79.6">61300811821</text>
<text x="53" y="129.7">P3</text>
<text x="103.8" y="137.3">P4</text>
<text x="152" y="137.3">J4</text>
<text x="230" y="136.8">J5</text>
<text x="53" y="155.6">61201621621</text>
<text x="103.8" y="153">640445-4</text>
<text x="147.2" y="152.8">PPTC041LFBN-RC</text>
<text x="230" y="152.5">61300411821</text>
</g>
</svg>
